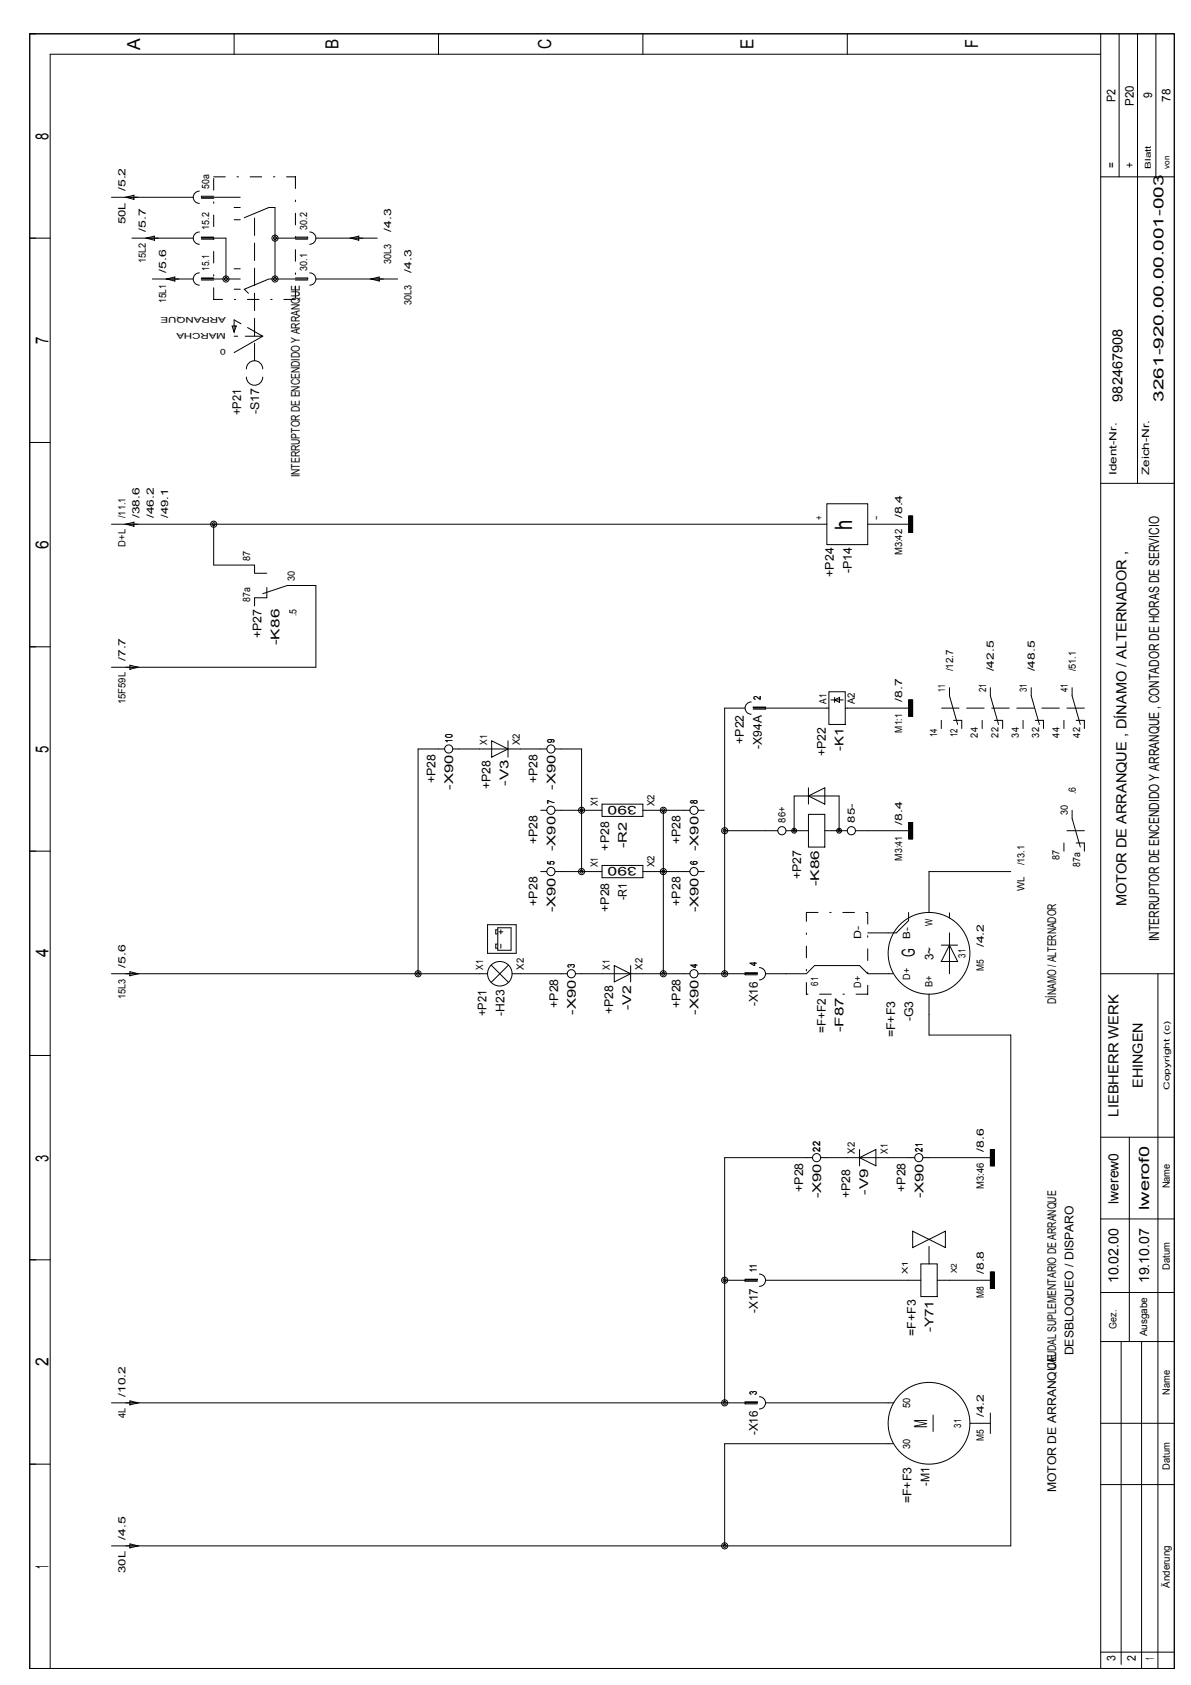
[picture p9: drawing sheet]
<svg xmlns="http://www.w3.org/2000/svg" width="210mm" height="297mm" viewBox="0 0 210 297" stroke-linecap="round" stroke-linejoin="round" font-family="sans-serif">
<g fill="none" stroke="#000" stroke-width=".18">
<path d="M5.2 6h201.8v288.1h-201.8zM41.3 6v3.6M77.3 6v3.6M113.3 6v3.6M149.3 6v3.6M194 9.6h-185.2v284.5M194 6v288.1M197.2 6v25.2M200.5 6v79.2M203.7 6v25.2M19.6 34.8h14.5M22.2 34.8l1.4-.4v.7z"/>
<path d="M35.1 33.7a1.08 1.08 0 0 0-1 1.1 1.08 1.08 0 0 0 1 1.1M35.5 35h2.2M37.7 34.6h-2.2v.2h6.8M41.3 36.6h1M41.3 38.7h1M43.1 38.4l4.3-1.8h1.1v12.6M194 31.2h13M5.2 42h3.6M23.3 42h10.8M25.8 42l1.4-.4v.7zM26.9 49.2h7.2M29.4 49.2l1.4-.4v.7z"/>
<path d="M35.1 48.1a1.08 1.08 0 0 0-1 1.1 1.08 1.08 0 0 0 1 1.1M35.1 40.9a1.08 1.08 0 0 0-1 1.1 1.08 1.08 0 0 0 1 1.1M35.5 49.4h2.2M35.5 42.2h2.2M37.7 41.8h-2.2v.2h4.3v7.2M37.7 49h-2.2v.2h6.8M40.9 57.5h.7l-.3 1zM41.3 56.4v2.1M41.3 51h1M41.3 47.4h1M46.3 59.3l-5 2.9M52.1 49h2.1v.2h-6.8l-4.3 1.8 .7 .7"/>
<path d="M52.1 49.4h2.1M52.1 42.2h2.1M52.1 41.8h2.1v.2h-5.7M54.6 48.1a1.08 1.08 0 0 1 1.1 1.1 1.08 1.08 0 0 1-1.1 1.1M54.6 40.9a1.08 1.08 0 0 1 1.1 1.1 1.08 1.08 0 0 1-1.1 1.1M55.7 49.2h14.4M55.7 42h10.8M61.8 42l1.4-.4v.7zM65.4 49.2l1.4-.4v.7zM5.2 78h3.6M43.4 65a1.44 1.44 0 0 1 1.5-1.4 1.44 1.44 0 0 1 1.4 1.4M43.4 66.5a1.44 1.44 0 0 0 1.5 1.4 1.44 1.44 0 0 0 1.4-1.4"/>
<path d="M19.6 92.4h126.1M22.2 92.4l1.4-.4v.8zM22.2 92.4h2.1M37.7 92.4v7.2h7.2v1.5h2.1M145.7 88.8h7.2v7.2h-7.2zM152.9 92.4h7.2M160.1 91h.8v2.9h-.8zM160.2 91v2.9M160.3 91v2.9M160.4 91v2.9M160.5 91v2.9M160.6 91v2.9"/>
<path d="M160.7 91v2.9M160.8 91v2.9M194 85.2h13M5.2 114h3.6M22.9 117.3l1.4 .3-1.4 .4zM46.3 104.7l4.3-1.5h5.1v14.4h-36.1M47 103.6v1.8h-2.1v1.4M78.4 132h-4.7v39.7M79.8 132h16.6M86.6 130.6l2.9 1.4-2.9 1.5zM89.5 130.6v2.9M97.8 132h4.7v21.6"/>
<path d="M131.3 124.8h-3.6v46.9M132.4 123.7a1.08 1.08 0 0 0-1.1 1.1 1.08 1.08 0 0 0 1.1 1.1M142.5 138.9v2.9M146.1 124.8h-13.3v-.2h2.1v.4h-2.1M146.1 121.9h2.9v5.8h-2.9zM146.4 123.4h2.2M147.1 123.4l.9-.4v.8zM147.1 123v.8M149 124.8h11.1M160.1 123.4h.8v2.9h-.8zM160.2 123.4v2.9M160.3 123.4v2.9"/>
<path d="M160.4 123.4v2.9M160.5 123.4v2.9M160.6 123.4v2.9M160.7 123.4v2.9M160.8 123.4v2.9M165.9 127v1.4M167.3 121.2v1.5l1.5 5M168.1 127h1.4v1.4M173.1 127v1.4M174.5 121.2v1.5l1.5 5M175.3 127h1.4v1.4M180.3 127v1.4"/>
<path d="M181.7 121.2v1.5l1.5 5M182.5 127h1.4v1.4M187.5 127v1.4M188.9 121.2v1.5l1.5 5M189.7 127h1.4v1.4M5.2 150h3.6M95.3 142.8h1.1M95.3 153.6h1.1M97.8 142.8h8.3M97.8 153.6h8.3M106.1 152.6h7.2v2.1h-7.2zM106.1 141.8h7.2v2.1h-7.2z"/>
<path d="M116.9 142.8v28.9M121.6 153.6h-8.3M121.6 142.8h-8.3M123 153.6h1.1M123 142.8h1.1M137.1 146.4h-9.4M138.5 146.4h4M140 146.4v-6.1h7.9v6.1M142.5 140.3l2.9-1.4v2.9zM142.5 143.6h2.9v5.7h-2.9zM145.4 146.4h3.9M150.8 146.4h9.3"/>
<path d="M160.1 145h.8v2.9h-.8zM160.2 145v2.9M160.3 145v2.9M160.4 145v2.9M160.5 145v2.9M160.6 145v2.9M160.7 145v2.9M160.8 145v2.9M178.1 153.6h-14.4v7.3M187.5 148.6v1.4M188.9 142.8v1.5l1.5 5M189.7 148.6h1.4v1.4"/>
<path d="M22.2 171.7h2.1M22.9 171.3l1.4 .4-1.4 .3zM85.9 163h5.1v5.1h-5.1zM85.9 171.7h-66.3M86.6 170.1l3 3.1M87.7 163.6h2.4v3.9h-2.4zM87.7 166.4h-.3v.8h.3M87.7 163.9h-.3v.7h.3M87.9 164.3h.7M88.3 163.9v.7M88.3 166.4v.8M89.6 170.1l-3 3.1"/>
<path d="M100 171.7h-9.7M101.4 171.7h20.2M108.3 170.2l2.8 1.5-2.8 1.4zM111.1 170.2v2.9M123 171.7h10.5v-.2h-2.2v.3h2.2M133.8 170.6a1.08 1.08 0 0 1 1.1 1.1 1.08 1.08 0 0 1-1.1 1M152.9 164.5h4.6M157.4 171.7h-4.5l-1.4-1.5h-7.9l-1.5 1.5h-7.2M160.1 161.9v.4l-2.1 2.2h-.4M160.1 160.9v1M163.7 175.3v7.2h14.4v90h-158.5M165.9 166.6h2.9"/>
<path d="M167.3 166.6l1.5 2.9h-2.9zM167.3 160.9v1M167.3 164.5v7.2M194 171.7h13M204.1 171.7v122.4M5.2 186.1h3.6M143.2 204.1h-15.5v43.2M144.6 204.1h16.6M151.5 202.6v2.9M151.5 204.1l2.9-1.5v2.9zM160.9 217l5.7 2.9v-2.9l-5.7 2.9zM162.7 204.1h11.8"/>
<path d="M174.5 202.6h.8v2.9h-.8zM174.6 202.6v2.9M174.7 202.6v2.9M174.8 202.6v2.9M174.9 202.6v2.9M175 202.6v2.9M175.1 202.6v2.9M175.2 202.6v2.9M194 214.9h13M194 200.5h13M199 200.5v36M5.2 222.1h3.6"/>
<path d="M127.7 225.7h5.8v-.2h-2.2v.4h2.2M133.8 224.6a1.08 1.08 0 0 1 1.1 1.1 1.08 1.08 0 0 1-1.1 1.1M162.3 225.7h-27.4M162.3 222.8h2.9v5.8h-2.9zM165.2 225.7h9.3M174.5 224.2h.8v2.9h-.8zM174.6 224.2v2.9M174.7 224.2v2.9M174.8 224.2v2.9M174.9 224.2v2.9M175 224.2v2.9M175.1 224.2v2.9"/>
<path d="M175.2 224.2v2.9M194 236.5h13M194 227.8h13M197.6 236.5v56.9M201.2 236.5v57.6M5.2 258.1h3.6M19.6 247.3h113.9v-.2h-2.2v.4h2.2M22.2 247.3h2.1M22.9 246.9l1.4 .4-1.4 .4zM133.8 246.2a1.08 1.08 0 0 1 1.1 1.1 1.08 1.08 0 0 1-1.1 1.1M157.4 254.5h-29.7v18M157.5 247.3h-22.6"/>
<path d="M164.5 249.5v2.8M170.9 250.9h3.6M174.5 249.1v3.6M194 250.9h13M22.2 272.5h2.1M22.9 272.2l1.4 .3-1.4 .4zM194 261.7h13M194 291.2h13"/>
<circle cx="39.8" cy="49.2" r=".54"/>
<circle cx="39.8" cy="49.2" r=".27"/>
<circle cx="48.5" cy="42" r=".27"/>
<circle cx="48.5" cy="49.2" r=".27"/>
<circle cx="48.5" cy="42" r=".54"/>
<circle cx="48.5" cy="49.2" r=".54"/>
<circle cx="37.7" cy="92.4" r=".27"/>
<circle cx="37.7" cy="92.4" r=".54"/>
<circle cx="79.1" cy="132" r=".72"/>
<circle cx="97.1" cy="132" r=".72"/>
<circle cx="97.1" cy="142.8" r=".72"/>
<circle cx="97.1" cy="153.6" r=".72"/>
<circle cx="102.5" cy="153.6" r=".54"/>
<circle cx="102.5" cy="153.6" r=".27"/>
<circle cx="102.5" cy="142.8" r=".54"/>
<circle cx="102.5" cy="142.8" r=".27"/>
<circle cx="116.9" cy="142.8" r=".27"/>
<circle cx="116.9" cy="153.6" r=".27"/>
<circle cx="116.9" cy="153.6" r=".54"/>
<circle cx="116.9" cy="142.8" r=".54"/>
<circle cx="122.3" cy="153.6" r=".72"/>
<circle cx="122.3" cy="142.8" r=".72"/>
<circle cx="127.7" cy="146.4" r=".54"/>
<circle cx="127.7" cy="146.4" r=".27"/>
<circle cx="137.8" cy="146.4" r=".72"/>
<circle cx="140" cy="146.4" r=".22"/>
<circle cx="140" cy="146.4" r=".43"/>
<circle cx="147.9" cy="146.4" r=".22"/>
<circle cx="147.9" cy="146.4" r=".43"/>
<circle cx="150" cy="146.4" r=".72"/>
<circle cx="73.7" cy="171.7" r=".54"/>
<circle cx="73.7" cy="171.7" r=".27"/>
<circle cx="88.1" cy="171.7" r="2.16"/>
<circle cx="100.7" cy="171.7" r=".72"/>
<circle cx="116.9" cy="171.7" r=".54"/>
<circle cx="116.9" cy="171.7" r=".27"/>
<circle cx="122.3" cy="171.7" r=".72"/>
<circle cx="127.7" cy="171.7" r=".54"/>
<circle cx="127.7" cy="171.7" r=".27"/>
<circle cx="163.7" cy="168.1" r="7.2"/>
<circle cx="143.9" cy="204.1" r=".72"/>
<circle cx="161.9" cy="204.1" r=".72"/>
<circle cx="127.7" cy="225.7" r=".27"/>
<circle cx="127.7" cy="225.7" r=".54"/>
<circle cx="127.7" cy="247.3" r=".27"/>
<circle cx="127.7" cy="247.3" r=".54"/>
<circle cx="163.7" cy="250.9" r="7.2"/>
<circle cx="127.7" cy="272.5" r=".27"/>
<circle cx="127.7" cy="272.5" r=".54"/>
</g>
<path d="M46.3 59.3h-5M46.3 59.3l-5-2.9M44.9 63.6v-25.2M191.1 124.8h-25.9M191.1 146.4h-4.3M163.7 222.8v-4.3" fill="none" stroke="#000" stroke-width=".18" stroke-dasharray="3.1 1.3"/>
<path d="M37.7 31.2h14.4M52.1 31.2v21.6M37.7 52.8v-21.6M52.1 52.8h-14.4M142.1 175.3v-14.5M142.1 160.8h10.8M152.9 175.3h-10.8M152.9 160.8v14.5" fill="none" stroke="#000" stroke-width=".18" stroke-dasharray="2.1 2.1 .3 2.1"/>
<text font-size="4.2" x="150.2" y="93.4" transform="rotate(-90 150.2 93.4)">h</text>
<g font-size="3.2">
<text x="24.7" y="8.7" transform="rotate(-90 24.7 8.7)">A</text>
<text x="59.7" y="8.6" transform="rotate(-90 59.7 8.6)">B</text>
<text x="97.1" y="8.7" transform="rotate(-90 97.1 8.7)">C</text>
<text x="132.8" y="8.6" transform="rotate(-90 132.8 8.6)">E</text>
<text x="172.4" y="8.5" transform="rotate(-90 172.4 8.5)">F</text>
<text x="8.5" y="24.7" transform="rotate(-90 8.5 24.7)">8</text>
<text x="8.5" y="60.7" transform="rotate(-90 8.5 60.7)">7</text>
<text x="8.5" y="96.7" transform="rotate(-90 8.5 96.7)">6</text>
<text x="8.5" y="132.7" transform="rotate(-90 8.5 132.7)">5</text>
<text x="8.5" y="168.8" transform="rotate(-90 8.5 168.8)">4</text>
<text x="161.2" y="168.8" transform="rotate(-90 161.2 168.8)">G</text>
<text x="8.5" y="204.8" transform="rotate(-90 8.5 204.8)">3</text>
<text x="8.5" y="240.8" transform="rotate(-90 8.5 240.8)">2</text>
<text x="163.4" y="251.7" transform="rotate(-90 163.4 251.7)">M</text>
<text x="8.5" y="276.5" transform="rotate(-90 8.5 276.5)">1</text>
</g>
<g font-size="2.5">
<text x="197.8" y="70.8" transform="rotate(-90 197.8 70.8)">982467908</text>
<text x="205" y="70.8" transform="rotate(-90 205 70.8)">3261-920.00.00.001-003</text>
<text x="198.6" y="159.8" transform="rotate(-90 198.6 159.8)">MOTOR DE ARRANQUE , DÍNAMO / ALTERNADOR ,</text>
<text x="204.3" y="166" transform="rotate(-90 204.3 166)">INTERRUPTOR DE ENCENDIDO Y ARRANQUE , CONTADOR DE HORAS DE SERVICIO</text>
<text x="201.4" y="191.8" transform="rotate(-90 201.4 191.8)">EHINGEN</text>
<text x="197.1" y="196.8" transform="rotate(-90 197.1 196.8)">LIEBHERR WERK</text>
<text x="197.1" y="212.2" transform="rotate(-90 197.1 212.2)">lwerew0</text>
<text x="202.5" y="213.3" transform="rotate(-90 202.5 213.3)">lwerof0</text>
<text x="197.1" y="226.2" transform="rotate(-90 197.1 226.2)">10.02.00</text>
<text x="202.5" y="226.2" transform="rotate(-90 202.5 226.2)">19.10.07</text>
</g>
<g font-size="2.1">
<text x="196.6" y="18" transform="rotate(-90 196.6 18)">P2</text>
<text x="203.1" y="17.3" transform="rotate(-90 203.1 17.3)">9</text>
<text x="206.3" y="17.9" transform="rotate(-90 206.3 17.9)">78</text>
<text x="199.8" y="18.6" transform="rotate(-90 199.8 18.6)">P20</text>
<text x="196.6" y="29.6" transform="rotate(-90 196.6 29.6)">=</text>
<text x="199.8" y="29.6" transform="rotate(-90 199.8 29.6)">+</text>
<text x="42.5" y="73.2" transform="rotate(-90 42.5 73.2)">+P21</text>
<text x="45.7" y="73" transform="rotate(-90 45.7 73)">-S17</text>
<text x="52.9" y="84.1" transform="rotate(-90 52.9 84.1)">INTERRUPTOR DE ENCENDIDO Y ARRANQUE</text>
<text x="147" y="101.7" transform="rotate(-90 147 101.7)">+P24</text>
<text x="150.1" y="101.1" transform="rotate(-90 150.1 101.1)">-P14</text>
<text x="46.1" y="112.5" transform="rotate(-90 46.1 112.5)">+P27</text>
<text x="49.3" y="113.7" transform="rotate(-90 49.3 113.7)">-K86</text>
<text x="131.1" y="131.1" transform="rotate(-90 131.1 131.1)">+P22</text>
<text x="134.3" y="132" transform="rotate(-90 134.3 132)">-X94A</text>
<text x="145.5" y="133.3" transform="rotate(-90 145.5 133.3)">+P22</text>
<text x="148.7" y="132.4" transform="rotate(-90 148.7 132.4)">-K1</text>
<text x="76.7" y="138.1" transform="rotate(-90 76.7 138.1)">+P28</text>
<text x="79.9" y="139.2" transform="rotate(-90 79.9 139.2)">-X90</text>
<text x="86.5" y="139.1" transform="rotate(-90 86.5 139.1)">+P28</text>
<text x="89.6" y="138.6" transform="rotate(-90 89.6 138.6)">-V3</text>
<text x="94.7" y="138.1" transform="rotate(-90 94.7 138.1)">+P28</text>
<text x="97.9" y="139.2" transform="rotate(-90 97.9 139.2)">-X90</text>
<text x="112.2" y="142" transform="rotate(-180 112.2 142)">390</text>
<text x="94.7" y="148.9" transform="rotate(-90 94.7 148.9)">+P28</text>
<text x="107.3" y="149.9" transform="rotate(-90 107.3 149.9)">+P28</text>
<text x="110.5" y="149.6" transform="rotate(-90 110.5 149.6)">-R2</text>
<text x="120" y="148.9" transform="rotate(-90 120 148.9)">+P28</text>
<text x="97.9" y="150" transform="rotate(-90 97.9 150)">-X90</text>
<text x="112.2" y="152.8" transform="rotate(-180 112.2 152.8)">390</text>
<text x="123.1" y="150" transform="rotate(-90 123.1 150)">-X90</text>
<text x="141.2" y="155" transform="rotate(-90 141.2 155)">+P27</text>
<text x="94.7" y="159.7" transform="rotate(-90 94.7 159.7)">+P28</text>
<text x="97.9" y="160.8" transform="rotate(-90 97.9 160.8)">-X90</text>
<text x="107.3" y="160.7" transform="rotate(-90 107.3 160.7)">+P28</text>
<text x="110.5" y="158.7" transform="rotate(-90 110.5 158.7)">-R1</text>
<text x="120" y="159.7" transform="rotate(-90 120 159.7)">+P28</text>
<text x="123.1" y="160.8" transform="rotate(-90 123.1 160.8)">-X90</text>
<text x="144.4" y="156.3" transform="rotate(-90 144.4 156.3)">-K86</text>
<text x="164.5" y="169.3" transform="rotate(-90 164.5 169.3)">3~</text>
<text x="85.7" y="179.1" transform="rotate(-90 85.7 179.1)">+P21</text>
<text x="88.9" y="179" transform="rotate(-90 88.9 179)">-H23</text>
<text x="98.3" y="177.7" transform="rotate(-90 98.3 177.7)">+P28</text>
<text x="101.5" y="178.8" transform="rotate(-90 101.5 178.8)">-X90</text>
<text x="108.1" y="178.8" transform="rotate(-90 108.1 178.8)">+P28</text>
<text x="111.2" y="178.1" transform="rotate(-90 111.2 178.1)">-V2</text>
<text x="120" y="177.7" transform="rotate(-90 120 177.7)">+P28</text>
<text x="123.1" y="178.8" transform="rotate(-90 123.1 178.8)">-X90</text>
<text x="133.6" y="177.4" transform="rotate(-90 133.6 177.4)">-X16</text>
<text x="186.1" y="177" transform="rotate(-90 186.1 177)">DÍNAMO / ALTERNADOR</text>
<text x="145.5" y="182.1" transform="rotate(-90 145.5 182.1)">=F+F2</text>
<text x="148.7" y="182" transform="rotate(-90 148.7 182)">-F87</text>
<text x="157.8" y="182.9" transform="rotate(-90 157.8 182.9)">=F+F3</text>
<text x="160.9" y="180" transform="rotate(-90 160.9 180)">-G3</text>
<text x="141.6" y="210.1" transform="rotate(-90 141.6 210.1)">+P28</text>
<text x="144.7" y="211.3" transform="rotate(-90 144.7 211.3)">-X90</text>
<text x="149.9" y="211.2" transform="rotate(-90 149.9 211.2)">+P28</text>
<text x="153" y="210.6" transform="rotate(-90 153 210.6)">-V9</text>
<text x="159.6" y="210.1" transform="rotate(-90 159.6 210.1)">+P28</text>
<text x="162.7" y="211.3" transform="rotate(-90 162.7 211.3)">-X90</text>
<text x="133.6" y="231.4" transform="rotate(-90 133.6 231.4)">-X17</text>
<text x="161.4" y="235.5" transform="rotate(-90 161.4 235.5)">=F+F3</text>
<text x="164.5" y="234.9" transform="rotate(-90 164.5 234.9)">-Y71</text>
<text x="189.2" y="238.9" transform="rotate(-90 189.2 238.9)">DESBLOQUEO / DISPARO</text>
<text x="186.1" y="241.4" transform="rotate(-90 186.1 241.4)">CAUDAL SUPLEMENTARIO DE ARRANQUE</text>
<text x="133.6" y="253" transform="rotate(-90 133.6 253)">-X16</text>
<text x="163.8" y="261.9" transform="rotate(-90 163.8 261.9)">-M1</text>
<text x="186.1" y="263.1" transform="rotate(-90 186.1 263.1)">MOTOR DE ARRANQUE</text>
<text x="160.7" y="265" transform="rotate(-90 160.7 265)">=F+F3</text>
<text x="196.6" y="292.9" transform="rotate(-90 196.6 292.9)">3</text>
<text x="200.2" y="292.8" transform="rotate(-90 200.2 292.8)">2</text>
<text x="203.4" y="292.6" transform="rotate(-90 203.4 292.6)">1</text>
</g>
<g font-size="1.8">
<text x="22.1" y="33.7" transform="rotate(-90 22.1 33.7)">/5.2</text>
<text x="36.9" y="33.3" transform="rotate(-90 36.9 33.3)">50a</text>
<text x="22.1" y="39.5" transform="rotate(-90 22.1 39.5)">50L</text>
<text x="25.7" y="40.9" transform="rotate(-90 25.7 40.9)">/5.7</text>
<text x="36.9" y="40.5" transform="rotate(-90 36.9 40.5)">15.2</text>
<text x="54.1" y="40.5" transform="rotate(-90 54.1 40.5)">30.2</text>
<text x="68.9" y="40.9" transform="rotate(-90 68.9 40.9)">/4.3</text>
<text x="25.7" y="46.4" transform="rotate(-90 25.7 46.4)">15L2</text>
<text x="36.9" y="47.7" transform="rotate(-90 36.9 47.7)">15.1</text>
<text x="54.1" y="47.7" transform="rotate(-90 54.1 47.7)">30.1</text>
<text x="68.9" y="46.6" transform="rotate(-90 68.9 46.6)">30L3</text>
<text x="29.3" y="53.4" transform="rotate(-90 29.3 53.4)">15L1</text>
<text x="29.3" y="48.1" transform="rotate(-90 29.3 48.1)">/5.6</text>
<text x="72.5" y="53.8" transform="rotate(-90 72.5 53.8)">30L3</text>
<text x="72.5" y="48.1" transform="rotate(-90 72.5 48.1)">/4.3</text>
<text x="196.8" y="83.8" transform="rotate(-90 196.8 83.8)">Ident-Nr.</text>
<text x="202.6" y="83.8" transform="rotate(-90 202.6 83.8)">Zeich-Nr.</text>
<text x="22.1" y="91.3" transform="rotate(-90 22.1 91.3)">/11.1</text>
<text x="24.6" y="91.3" transform="rotate(-90 24.6 91.3)">/38.6</text>
<text x="27.1" y="91.3" transform="rotate(-90 27.1 91.3)">/46.2</text>
<text x="29.7" y="91.3" transform="rotate(-90 29.7 91.3)">/49.1</text>
<text x="145" y="91.7" transform="rotate(-90 145 91.7)">+</text>
<text x="155" y="91.7" transform="rotate(-90 155 91.7)">-</text>
<text x="159" y="91.3" transform="rotate(-90 159 91.3)">/8.4</text>
<text x="22.1" y="96.4" transform="rotate(-90 22.1 96.4)">D+L</text>
<text x="44.1" y="98.9" transform="rotate(-90 44.1 98.9)">87</text>
<text x="159" y="97.9" transform="rotate(-90 159 97.9)">M3:42</text>
<text x="44.1" y="106.1" transform="rotate(-90 44.1 106.1)">87a</text>
<text x="52" y="102.5" transform="rotate(-90 52 102.5)">30</text>
<text x="52.3" y="108.7" transform="rotate(-90 52.3 108.7)">.5</text>
<text x="22.1" y="116.5" transform="rotate(-90 22.1 116.5)">/7.7</text>
<text x="168" y="118.3" transform="rotate(-90 168 118.3)">/12.7</text>
<text x="175.2" y="118.3" transform="rotate(-90 175.2 118.3)">/42.5</text>
<text x="182.4" y="118.3" transform="rotate(-90 182.4 118.3)">/48.5</text>
<text x="189.6" y="118.3" transform="rotate(-90 189.6 118.3)">/51.1</text>
<text x="22.1" y="124.1" transform="rotate(-90 22.1 124.1)">15F59L</text>
<text x="134.1" y="123.4" transform="rotate(-90 134.1 123.4)">2</text>
<text x="145.7" y="124.1" transform="rotate(-90 145.7 124.1)">A1</text>
<text x="150.6" y="124.1" transform="rotate(-90 150.6 124.1)">A2</text>
<text x="159" y="123.7" transform="rotate(-90 159 123.7)">/8.7</text>
<text x="166.6" y="121.9" transform="rotate(-90 166.6 121.9)">11</text>
<text x="173.8" y="122" transform="rotate(-90 173.8 122)">21</text>
<text x="181" y="122" transform="rotate(-90 181 122)">31</text>
<text x="188.2" y="122" transform="rotate(-90 188.2 122)">41</text>
<text x="79.7" y="131" transform="rotate(-90 79.7 131)">10</text>
<text x="85.8" y="131.3" transform="rotate(-90 85.8 131.3)">X1</text>
<text x="91.6" y="131.3" transform="rotate(-90 91.6 131.3)">X2</text>
<text x="97.7" y="131" transform="rotate(-90 97.7 131)">9</text>
<text x="159" y="129.1" transform="rotate(-90 159 129.1)">M1:1</text>
<text x="165.1" y="130" transform="rotate(-90 165.1 130)">14</text>
<text x="168.7" y="130" transform="rotate(-90 168.7 130)">12</text>
<text x="172.3" y="130" transform="rotate(-90 172.3 130)">24</text>
<text x="175.9" y="130" transform="rotate(-90 175.9 130)">22</text>
<text x="179.5" y="130" transform="rotate(-90 179.5 130)">34</text>
<text x="183.2" y="130" transform="rotate(-90 183.2 130)">32</text>
<text x="186.8" y="130" transform="rotate(-90 186.8 130)">44</text>
<text x="190.4" y="130" transform="rotate(-90 190.4 130)">42</text>
<text x="97.7" y="141.8" transform="rotate(-90 97.7 141.8)">7</text>
<text x="105.3" y="142.1" transform="rotate(-90 105.3 142.1)">X1</text>
<text x="115.3" y="142.1" transform="rotate(-90 115.3 142.1)">X2</text>
<text x="122.9" y="141.8" transform="rotate(-90 122.9 141.8)">8</text>
<text x="188.2" y="143.7" transform="rotate(-90 188.2 143.7)">30</text>
<text x="189.6" y="140" transform="rotate(-90 189.6 140)">.6</text>
<text x="138.4" y="145" transform="rotate(-90 138.4 145)">86+</text>
<text x="150.7" y="145" transform="rotate(-90 150.7 145)">85-</text>
<text x="159" y="145.4" transform="rotate(-90 159 145.4)">/8.4</text>
<text x="97.7" y="152.6" transform="rotate(-90 97.7 152.6)">5</text>
<text x="105.3" y="152.9" transform="rotate(-90 105.3 152.9)">X1</text>
<text x="115.3" y="152.9" transform="rotate(-90 115.3 152.9)">X2</text>
<text x="122.9" y="152.6" transform="rotate(-90 122.9 152.6)">6</text>
<text x="159" y="151.7" transform="rotate(-90 159 151.7)">M3:41</text>
<text x="180.6" y="152.6" transform="rotate(-90 180.6 152.6)">/13.1</text>
<text x="186.8" y="151.6" transform="rotate(-90 186.8 151.6)">87</text>
<text x="190.4" y="152.8" transform="rotate(-90 190.4 152.8)">87a</text>
<text x="180.6" y="157.2" transform="rotate(-90 180.6 157.2)">WL</text>
<text x="151.8" y="165.6" transform="rotate(-90 151.8 165.6)">D-</text>
<text x="160.4" y="165.5" transform="rotate(-90 160.4 165.5)">B-</text>
<text x="164.4" y="163.2" transform="rotate(-90 164.4 163.2)">W</text>
<text x="173.4" y="167" transform="rotate(-90 173.4 167)">/4.2</text>
<text x="22.1" y="170.6" transform="rotate(-90 22.1 170.6)">/5.6</text>
<text x="85.1" y="170.9" transform="rotate(-90 85.1 170.9)">X1</text>
<text x="92.3" y="170.9" transform="rotate(-90 92.3 170.9)">X2</text>
<text x="101.3" y="170.6" transform="rotate(-90 101.3 170.6)">3</text>
<text x="107.5" y="170.9" transform="rotate(-90 107.5 170.9)">X1</text>
<text x="113.2" y="170.9" transform="rotate(-90 113.2 170.9)">X2</text>
<text x="122.9" y="170.6" transform="rotate(-90 122.9 170.6)">4</text>
<text x="133.4" y="170.2" transform="rotate(-90 133.4 170.2)">4</text>
<text x="144.2" y="173.8" transform="rotate(-90 144.2 173.8)">61</text>
<text x="160.4" y="172.7" transform="rotate(-90 160.4 172.7)">D+</text>
<text x="170.1" y="168.8" transform="rotate(-90 170.1 168.8)">31</text>
<text x="173.4" y="171.1" transform="rotate(-90 173.4 171.1)">M5</text>
<text x="22.1" y="176.1" transform="rotate(-90 22.1 176.1)">15L3</text>
<text x="151.8" y="174.1" transform="rotate(-90 151.8 174.1)">D+</text>
<text x="164.4" y="174.1" transform="rotate(-90 164.4 174.1)">B+</text>
<text x="144.6" y="203" transform="rotate(-90 144.6 203)">22</text>
<text x="150.7" y="203.4" transform="rotate(-90 150.7 203.4)">X2</text>
<text x="156.4" y="203.4" transform="rotate(-90 156.4 203.4)">X1</text>
<text x="162.6" y="203" transform="rotate(-90 162.6 203)">21</text>
<text x="173.4" y="203" transform="rotate(-90 173.4 203)">/8.6</text>
<text x="173.4" y="209.5" transform="rotate(-90 173.4 209.5)">M3:46</text>
<text x="206.2" y="209.5" transform="rotate(-90 206.2 209.5)">Name</text>
<text x="133.4" y="224.2" transform="rotate(-90 133.4 224.2)">11</text>
<text x="173.4" y="224.6" transform="rotate(-90 173.4 224.6)">/8.8</text>
<text x="206.2" y="223.8" transform="rotate(-90 206.2 223.8)">Datum</text>
<text x="173.4" y="228.8" transform="rotate(-90 173.4 228.8)">M8</text>
<text x="196.8" y="234.2" transform="rotate(-90 196.8 234.2)">Gez.</text>
<text x="202.2" y="235.6" transform="rotate(-90 202.2 235.6)">Ausgabe</text>
<text x="133.4" y="245.9" transform="rotate(-90 133.4 245.9)">3</text>
<text x="206.2" y="245.9" transform="rotate(-90 206.2 245.9)">Name</text>
<text x="22.1" y="246.2" transform="rotate(-90 22.1 246.2)">/10.2</text>
<text x="22.1" y="250" transform="rotate(-90 22.1 250)">4L</text>
<text x="160.4" y="248.2" transform="rotate(-90 160.4 248.2)">50</text>
<text x="169.4" y="251.7" transform="rotate(-90 169.4 251.7)">31</text>
<text x="173.4" y="249.8" transform="rotate(-90 173.4 249.8)">/4.2</text>
<text x="160.4" y="255.4" transform="rotate(-90 160.4 255.4)">30</text>
<text x="173.4" y="254" transform="rotate(-90 173.4 254)">M5</text>
<text x="206.2" y="259.1" transform="rotate(-90 206.2 259.1)">Datum</text>
<text x="22.1" y="271.4" transform="rotate(-90 22.1 271.4)">/4.5</text>
<text x="22.1" y="277.3" transform="rotate(-90 22.1 277.3)">30L</text>
<text x="206.2" y="279.9" transform="rotate(-90 206.2 279.9)">Änderung</text>
</g>
<g font-size="1.4">
<text x="202.9" y="29.7" transform="rotate(-90 202.9 29.7)">Blatt</text>
<text x="206.1" y="29.7" transform="rotate(-90 206.1 29.7)">von</text>
<text x="39.8" y="58.7" transform="rotate(-180 39.8 58.7)">MARCHA</text>
<text x="39.8" y="55.8" transform="rotate(-180 39.8 55.8)">ARRANQUE</text>
<text x="39.8" y="61.6" transform="rotate(-180 39.8 61.6)">0</text>
<text x="206.1" y="192.1" transform="rotate(-90 206.1 192.1)">Copyright (c)</text>
<text x="160" y="224.7" transform="rotate(-90 160 224.7)">X1</text>
<text x="168.6" y="224.4" transform="rotate(-90 168.6 224.4)">X2</text>
</g>
</svg>
